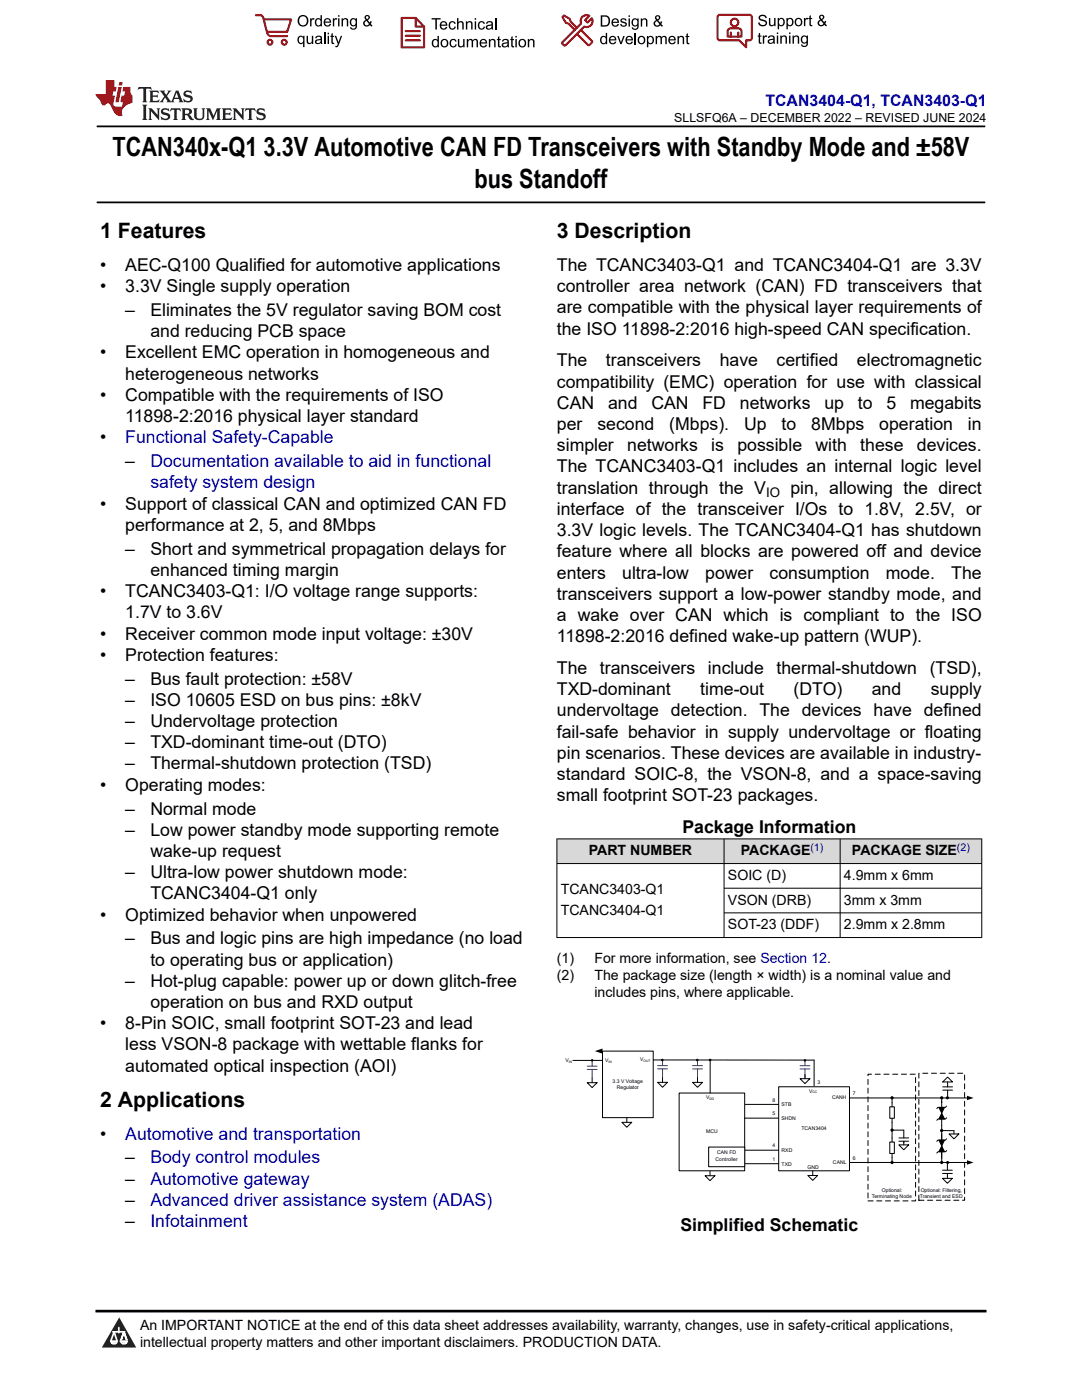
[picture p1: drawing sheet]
<svg xmlns="http://www.w3.org/2000/svg" width="216mm" height="279mm" viewBox="0 0 216 279" stroke-linecap="round" stroke-linejoin="round" font-family="sans-serif">
<path d="M19.3 25.2h177.3M19.3 40.4h177.3" fill="none" stroke="#000" stroke-width=".35"/>
<g fill="#d8d8d8">
<path d="M111.1 167.4h84.8v4.9h-84.8z" fill-rule="evenodd"/>
<path d="M111.2 167.5h33.2v4.8h-33.2z" fill-rule="evenodd"/>
<path d="M144.5 167.5h23.1v4.8h-23.1z" fill-rule="evenodd"/>
<path d="M167.7 167.5h28.1v4.8h-28.1z" fill-rule="evenodd"/>
</g>
<path d="M111.1 167.4h84.9M111.1 172.3h84.9M111.1 167.4v19.8M144.5 167.4v19.8M144.5 177.3h51.5M167.6 167.4v19.8M195.9 167.4v19.8M144.5 182.2h51.5M196 187.1h-84.9M162.4 211.6v5.5" fill="none" stroke="#000" stroke-width=".2"/>
<path d="M155.4 216.9h14.1v16.8h-14.1z" fill-rule="evenodd" fill="#fff"/>
<path d="M114.3 211.6h5.9M130.3 211.5l32.1 .1M155.4 216.9h14.1v16.8h-14.1zM148.5 229.5h6.9M148.5 220.4h6.9M148.5 232.2h6.9" fill="none" stroke="#000" stroke-width=".2"/>
<path d="M120.2 209.8h10.1v13.2h-10.1z" fill-rule="evenodd" fill="#fff"/>
<path d="M120.2 209.8h10.1v13.2h-10.1zM169.6 232h23.4" fill="none" stroke="#000" stroke-width=".2"/>
<path d="M118.7 209.8l1.5-.5v1zM192.9 231.6l1.4 .4-1.4 .4z" fill="#000"/>
<path d="M173.2 214.4h9.5v25.3h-9.5zM183.3 214.2h9.2v25.3h-9.2z" fill="none" stroke="#000" stroke-width=".2" stroke-dasharray="1 .7"/>
<path d="M135.5 218.1h13.1v15.6h-13.1z" fill-rule="evenodd" fill="#fff"/>
<path d="M135.5 218.1h13.1v15.6h-13.1zM169.6 219.1h23.4" fill="none" stroke="#000" stroke-width=".2"/>
<path d="M193 218.7l1.3 .4-1.3 .5z" fill="#000"/>
<path d="M141.4 228.9h7.2v3.9h-7.2z" fill-rule="evenodd" fill="#fff"/>
<g fill="none" stroke="#000" stroke-width=".2">
<path d="M117.2 216.1h1.9l-.9 1zM118 211.6h.2M118.2 215.1v1M131.2 216h2l-1 1zM132 211.5h.2M132.2 215.1v.9M159.6 215.3h2l-1 1zM160.5 211.6h.1M160.6 214.5v.8M178 219.4v.7M141.4 228.9h7.2v3.9h-7.2zM161.2 234.6h2l-1 1z"/>
<path d="M162.2 233.6v1M178 224v1.5h2.3M178 225.8v1.3M178 231v.7"/>
</g>
<path d="M117.2 213.4h1.9M117.2 212.8h1.9M118.2 211.7v1.1M118.2 213.4v1.7M131.2 213.3h2M131.2 212.7h2M132.2 211.6v1.1M132.2 213.3v1.8M159.6 212.7h2M159.6 213.3h2M160.6 211.6v1.1M160.6 213.3v1.7" fill="none" stroke="#105965" stroke-width=".2"/>
<g fill="#000">
<circle cx="118.2" cy="211.6" r=".25"/>
<circle cx="132.2" cy="211.5" r=".25"/>
<circle cx="160.6" cy="211.6" r=".25"/>
<circle cx="178" cy="219.1" r=".33"/>
<circle cx="178" cy="232" r=".33"/>
<circle cx="178" cy="225.5" r=".33"/>
</g>
<path d="M177.5 220.9h1v2.3h-1z" fill-rule="evenodd" fill="#fff"/>
<path d="M177.5 220.9h1v2.3h-1zM178 220.1v.8M178 223.2v.8" fill="none" stroke="#000" stroke-width=".2"/>
<path d="M177.5 227.9h1v2.3h-1z" fill-rule="evenodd" fill="#fff"/>
<g fill="none" stroke="#000" stroke-width=".2">
<path d="M138.2 216h2l-1 1zM139 211.6h.1M139.2 215.1v.9M141.5 211.5h.2v6.6M187.9 219.4v12.3M188.1 217.6h2M188.1 216.9h2M188.9 219.1h.1M189.1 214.9l1 1h-2zM189.1 215.9v1M189.1 217.6v1.5M124.1 224h2l-1 1z"/>
<path d="M125.1 223v1M140.7 234.6h2l-1 1zM141.7 233.7v.9M148.5 223.1h6.9M177.5 227.9h1v2.3h-1zM178 227.1v.8M178 230.2v.8M179.4 228.5h1.9l-1 1zM179.4 227.1h1.9M179.4 227.8h1.9M180.3 225.5v1.6M180.3 227.8v.7"/>
<path d="M187.3 221h1.2l-.6 1.1zM187.3 227.5h1.2l-.6 1.2zM187.9 222.2l.6 1.1h-1.2zM187.9 228.7l.6 1.2h-1.2zM188.1 235.2h1.9l-1 1zM188.1 233.5h1.9M188.1 234.2h1.9M188.2 225.6l2.2 .1v.6M188.9 220.7l-.3 .3h-1.5l-.2 .3M188.9 223.1l-.2 .2h-1.5l-.3 .3M188.9 227.3l-.3 .2h-1.5l-.2 .3M188.9 229.6l-.2 .3h-1.5l-.3 .2"/>
<path d="M189 232v1.5M189 234.2v1M189.1 232h.2M189.4 226.3h1.9l-.9 1z"/>
</g>
<g fill="#000">
<path d="M187.3 221h1.2l-.6 1.1zM187.3 227.5h1.2l-.6 1.2zM187.9 222.2l.6 1.1h-1.2zM187.9 228.7l.6 1.2h-1.2z"/>
<circle cx="139.1" cy="211.6" r=".25"/>
<circle cx="141.7" cy="211.5" r=".25"/>
<circle cx="187.9" cy="219.1" r=".33"/>
<circle cx="189" cy="219.1" r=".3"/>
<circle cx="187.9" cy="225.6" r=".33"/>
<circle cx="187.9" cy="232" r=".33"/>
<circle cx="189.1" cy="232" r=".31"/>
</g>
<path d="M138.2 213.3h2M138.2 212.7h2M139.2 211.6v1.1M139.2 213.3v1.8" fill="none" stroke="#105965" stroke-width=".2"/>
<path d="M0 0h215.9v23.8h-215.9z" fill-rule="evenodd" fill="#fff"/>
<path d="M27.7 17.4l-.2 .6 .5-.3h.6v.1v2.2l-.2 .4h1l-.2-.4v-2.2v-.1h.5l.5 .3-.1-.6zM29.8 18.1l.2 .4v1.5l-.2 .4h1.9l.1-.6a1.08 1.08 0 0 1-1.3 .2v-.7h.6l.4 .2v-.6l-.4 .2h-.6v-.6l.2-.1a1 1 0 0 1 1 .2l-.1-.5zM31.8 18.1l1 1.1-1 1.2h.9l-.2-.2 .4-.7 .5 .7-.2 .2h1.6l-.2-.2 .1-.4h1l.1 .4-.1 .2h.9l-.2-.3-.8-2h-.5l-1 2.2-.8-1.1 .9-1.1h-.8l.2 .2-.5 .7-.3-.7 .1-.2zM35.2 18.5l.4 1h-.8zM36.8 18.2a.65 .65 0 0 0-.2 .7 .65 .65 0 0 0 .6 .5l.7 .2 .1 .2a.79 .79 0 0 1-.7 .4 .79 .79 0 0 1-.7-.5l.1 .7 .2-.1a.93 .93 0 0 0 1.1 .1 .93 .93 0 0 0 .4-1 1.46 1.46 0 0 0-1.2-.6l-.1-.3a1.09 1.09 0 0 1 1.2 .2l-.2-.6-.1 .1-.6-.2zM28.4 20.9l.2 .4v2.3l-.2 .3h1l-.2-.3v-2.3l.2-.4zM29.6 21.6l.2 .4v1.6l-.2 .3h.8l-.3-.3v-1.4l1.7 1.8v-2l.2-.4h-.8l.2 .2 .1 1.1-1.2-1.3zM32.3 21.8a.65 .65 0 0 0-.2 .7 .65 .65 0 0 0 .7 .4l.6 .2 .1 .2a.79 .79 0 0 1-.7 .4 .79 .79 0 0 1-.7-.5l.1 .7 .2-.1a.93 .93 0 0 0 1.1 .1 .93 .93 0 0 0 .4-.9 1.46 1.46 0 0 0-1.2-.6l-.1-.4a1.09 1.09 0 0 1 1.2 .2l-.2-.6-.1 .1-.6-.1zM34.1 21.6l-.1 .7a.63 .63 0 0 1 .7-.4l.1 1.7-.3 .3h1l-.2-.3v-1.7a.66 .66 0 0 1 .8 .4l-.1-.7zM36.2 21.6l.2 .4v1.6l-.2 .3h.9l-.2-.2v-.7h.5l.1 .2a.79 .79 0 0 0 1.2 .6l-1-.9a.61 .61 0 0 0 .6-.6 .61 .61 0 0 0-.5-.6zM36.9 21.9h.2a.47 .47 0 0 1 .5 .1 .47 .47 0 0 1 .1 .5l-.2 .2h-.6zM38.5 21.6l.2 .2a2.27 2.27 0 0 0 .4 2 1.04 1.04 0 0 0 1.7-.7v-1.3l.2-.2h-.8l.2 .4v1.1a.6 .6 0 0 1-.6 .6 .6 .6 0 0 1-.6-.6v-1.1l.3-.4zM41.1 21.6l.2 .4v1.6l-.2 .3h.7l-.2-.3v-1.5l.9 1.9 .8-1.9v1.5l-.2 .3h1l-.3-.3v-1.6l.3-.4h-.8l-.7 1.5-.7-1.5zM44.3 21.6l.2 .4v1.6l-.2 .3h1.9l.1-.5a1.09 1.09 0 0 1-1.3 .1v-.6h.6l.4 .1v-.6l-.4 .2h-.6v-.6l.2-.1a1.01 1.01 0 0 1 1 .3l-.1-.6zM46.4 21.6l.3 .4v1.6l-.3 .3h.8l-.2-.3v-1.4l1.6 1.8v-2l.2-.4h-.7l.2 .2v1.1l-1.2-1.3zM49 21.6l-.1 .7a.63 .63 0 0 1 .8-.4v1.7l-.3 .3h1l-.2-.3v-1.7a.66 .66 0 0 1 .8 .4l-.1-.7zM51.4 21.8a.65 .65 0 0 0-.2 .7 .65 .65 0 0 0 .6 .4l.6 .2 .2 .2a.79 .79 0 0 1-.8 .4 .79 .79 0 0 1-.6-.5l.1 .7 .2-.1a.93 .93 0 0 0 1 .1 .93 .93 0 0 0 .5-.9 1.46 1.46 0 0 0-1.3-.6l-.1-.4a1.09 1.09 0 0 1 1.3 .2l-.2-.6-.2 .1-.5-.1z" fill="#231f20"/>
<path d="M21.1 16v2.8h-2.1l.1 .3 .9 1a.95 .95 0 0 0 .9 .9 .59 .59 0 0 1 .6-.4 .59 .59 0 0 1 .5 .4l.4 .8a1.59 1.59 0 0 0 2.1 1.3 1.61 1.61 0 0 1 1-2.2l1-.4-.1-1.5a1.59 1.59 0 0 1-.4-1.6h-1.4l-.2 .9h.5l-.1 .8h-.5l-.2 1v.2l.4 .1-.2 .9h-.6a.73 .73 0 0 1-1.1-.7l.3-1.5h-.5l.2-.8h.5l.2-.9h-.5v-1.4zM23.6 17.4l-.6 3h.7l.6-3zM23.8 16.4l-.1 .7h.7l.1-.7z" fill="#ed1c24"/>
<g fill="#000">
<path d="M59.4 4.2a1.12 1.12 0 0 1 2.2 0 1.12 1.12 0 0 1-2.2 0zM59.9 3.5a.89 .89 0 0 0-.1 1.1 .89 .89 0 0 0 1.1 .4 .88 .88 0 0 0 .3-1.3 .88 .88 0 0 0-1.3-.2z" fill-rule="evenodd"/>
<path d="M59.5 7.3l.5-.2 .5 .3v-.3h.3v2.3h-.3v-.8a.74 .74 0 0 1-1 0 .74 .74 0 0 1-.1-1zM59.8 7.5a.57 .57 0 0 0-.2 .7 .57 .57 0 0 0 .8 .2 .57 .57 0 0 0 .1-.7 .57 .57 0 0 0-.7-.2z" fill-rule="evenodd"/>
<path d="M61.9 3.6h.2v.3l.2-.2 .3-.1 .2 .1-.1 .3a.36 .36 0 0 0-.5 0 .36 .36 0 0 0 0 .4v.9h-.3z" fill-rule="evenodd"/>
<path d="M61.2 7.1h.3v.9a.41 .41 0 0 0 .4 .6 .41 .41 0 0 0 .3-.6v-.9h.3v1.7h-.2v-.3a.58 .58 0 0 1-.7 .3 .58 .58 0 0 1-.4-.6z" fill-rule="evenodd"/>
<path d="M63 3.8l.5-.2 .5 .2v-.8h.2v2.3h-.2v-.2a.75 .75 0 0 1-1-.1 .75 .75 0 0 1-.1-1zM63.2 4a.57 .57 0 0 0-.1 .7 .57 .57 0 0 0 .8 .2 .57 .57 0 0 0 .1-.7 .57 .57 0 0 0-.8-.2z" fill-rule="evenodd"/>
<path d="M63 7.3a.74 .74 0 0 1 1-.1 .74 .74 0 0 1 .3 .9v.7h-.3v-.2a.57 .57 0 0 1-.8 .2 .57 .57 0 0 1-.2-.8l1-.3a.41 .41 0 0 0-.4-.4 .41 .41 0 0 0-.4 .4l-.3-.1zM63.2 8.2a.35 .35 0 0 0 .2 .5 .35 .35 0 0 0 .5-.3l.1-.4z" fill-rule="evenodd"/>
<path d="M65.4 6.5h.3v.3h-.3zM65.4 7.1h.3v1.7h-.3z" fill-rule="evenodd"/>
<path d="M64.8 3.8a.76 .76 0 0 1 .9-.1 .76 .76 0 0 1 .4 .8h-1.2a.47 .47 0 0 0 .3 .6 .47 .47 0 0 0 .6-.4l.3 .1a.82 .82 0 0 1-1.3 .3 .82 .82 0 0 1 0-1.3zM65 4l-.1 .3h.9l-.3-.4z" fill-rule="evenodd"/>
<path d="M66.4 3.6h.3v.3l.1-.2 .4-.1 .1 .1-.1 .3a.36 .36 0 0 0-.4 0 .36 .36 0 0 0-.1 .4v.9h-.3z" fill-rule="evenodd"/>
<path d="M66.1 6.7l.3-.1v.5h.3v.3h-.3v.9l.1 .2h.2v.3a.41 .41 0 0 1-.4-.1 .41 .41 0 0 1-.2-.4v-.9h-.2v-.3h.2z" fill-rule="evenodd"/>
<path d="M66.8 7.1h.3l.4 1.4 .5-1.4h.3l-.6 1.7a.57 .57 0 0 1-.8 .6v-.3a.37 .37 0 0 0 .5-.3z" fill-rule="evenodd"/>
<path d="M67.5 3h.2v.3h-.2zM67.5 3.6h.2v1.7h-.2z" fill-rule="evenodd"/>
<path d="M68.2 3.6h.2v.3a.58 .58 0 0 1 .7-.3 .58 .58 0 0 1 .4 .7v1h-.3v-1a.4 .4 0 0 0-.4-.5 .4 .4 0 0 0-.4 .6v.9h-.2z" fill-rule="evenodd"/>
<path d="M70 3.8l.5-.2 .5 .2v-.2h.2v1.5a.71 .71 0 0 1-.5 .8 .71 .71 0 0 1-.8-.5h.2a.46 .46 0 0 0 .6 .3 .46 .46 0 0 0 .3-.6 .78 .78 0 0 1-1.1-.2 .78 .78 0 0 1 .1-1.1zM70.2 4a.53 .53 0 0 0-.1 .8 .53 .53 0 0 0 .8 0 .54 .54 0 0 0 0-.7 .54 .54 0 0 0-.7-.1z" fill-rule="evenodd"/>
<path d="M72.9 3.1a.53 .53 0 0 1 .8 .1 .53 .53 0 0 1-.3 .8l.4 .5 .1-.3 .3 .1-.2 .5 .3 .3-.2 .2-.3-.3a.71 .71 0 0 1-1.2 .1 .71 .71 0 0 1 .4-1.1l-.3-.5zM73 3.5a.3 .3 0 0 0 .6 0 .3 .3 0 0 0-.6 0zM72.9 4.3a.45 .45 0 0 0 0 .7 .45 .45 0 0 0 .7-.2l-.5-.6z" fill-rule="evenodd"/>
<path d="M86.1 3.6h1.8v.3h-.7v2h-.3v-2h-.8z" fill-rule="evenodd"/>
<path d="M86.3 8l.5-.2 .5 .2v-.8h.3v2.2h-.3v-.2a.76 .76 0 0 1-1 0 .76 .76 0 0 1-.1-1zM86.6 8.1a.58 .58 0 0 0-.2 .8 .58 .58 0 0 0 .8 .2 .58 .58 0 0 0 .1-.8 .58 .58 0 0 0-.7-.2z" fill-rule="evenodd"/>
<path d="M88.2 7.9a.81 .81 0 0 1 1.1 .2 .81 .81 0 0 1-.2 1.1 .81 .81 0 0 1-1.1-.1l-.1-.8zM88.3 8.1a.57 .57 0 0 0 0 .9 .57 .57 0 0 0 .8 0 .57 .57 0 0 0 0-.8 .57 .57 0 0 0-.8-.1z" fill-rule="evenodd"/>
<path d="M88 4.4a.77 .77 0 0 1 .9-.1 .77 .77 0 0 1 .4 .8h-1.3a.48 .48 0 0 0 .4 .6 .48 .48 0 0 0 .6-.3h.3a.83 .83 0 0 1-1.3 .4 .83 .83 0 0 1 0-1.4zM88.2 4.6l-.2 .3h1l-.3-.4z" fill-rule="evenodd"/>
<path d="M89.7 4.4a.7 .7 0 0 1 1.2 .3l-.2 .1a.45 .45 0 0 0-.6-.3 .45 .45 0 0 0-.3 .6 .45 .45 0 0 0 .3 .6 .45 .45 0 0 0 .6-.4h.3a.76 .76 0 0 1-1.1 .6 .76 .76 0 0 1-.3-1.1z" fill-rule="evenodd"/>
<path d="M89.9 8a.7 .7 0 0 1 1.2 .3h-.3a.45 .45 0 0 0-.5-.3 .45 .45 0 0 0-.3 .6 .45 .45 0 0 0 .3 .6 .45 .45 0 0 0 .6-.4l.2 .1a.76 .76 0 0 1-1 .5 .76 .76 0 0 1-.4-1.1z" fill-rule="evenodd"/>
<path d="M91.2 3.6h.3v.8a.59 .59 0 0 1 .7-.2 .59 .59 0 0 1 .3 .7v1h-.2v-1a.4 .4 0 0 0-.5-.4 .4 .4 0 0 0-.3 .5v.9h-.3z" fill-rule="evenodd"/>
<path d="M91.4 7.8h.2v.9a.41 .41 0 0 0 .5 .5 .41 .41 0 0 0 .3-.5v-.9h.3v1.6h-.3v-.2a.58 .58 0 0 1-.7 .3 .58 .58 0 0 1-.3-.7z" fill-rule="evenodd"/>
<path d="M93 4.2h.2v.3a.59 .59 0 0 1 .7-.3 .59 .59 0 0 1 .4 .7v1h-.3v-1a.41 .41 0 0 0-.4-.5 .41 .41 0 0 0-.4 .6v.9h-.2z" fill-rule="evenodd"/>
<path d="M93.1 7.8h.3v.2a.56 .56 0 0 1 1 0 .54 .54 0 0 1 .6-.2 .54 .54 0 0 1 .4 .5v1.1h-.3v-1a.34 .34 0 0 0-.3-.4 .34 .34 0 0 0-.4 .3v1.1h-.3v-1a.38 .38 0 0 0-.5-.4 .38 .38 0 0 0-.2 .6v.8h-.3z" fill-rule="evenodd"/>
<path d="M94.7 3.6h.3v.3h-.3zM94.7 4.2h.3v1.7h-.3z" fill-rule="evenodd"/>
<path d="M95.5 4.4a.7 .7 0 0 1 1.3 .3l-.3 .1a.45 .45 0 0 0-.6-.3 .45 .45 0 0 0-.3 .6 .45 .45 0 0 0 .3 .6 .45 .45 0 0 0 .6-.4h.3a.76 .76 0 0 1-1.1 .6 .76 .76 0 0 1-.3-1.1z" fill-rule="evenodd"/>
<path d="M95.9 8a.77 .77 0 0 1 .9-.2 .77 .77 0 0 1 .4 .9h-1.2a.48 .48 0 0 0 .3 .5 .48 .48 0 0 0 .6-.3h.3a.83 .83 0 0 1-1.3 .4 .83 .83 0 0 1 0-1.3zM96.1 8.1l-.1 .4h.9l-.2-.5z" fill-rule="evenodd"/>
<path d="M97.5 7.8h.3v.2a.59 .59 0 0 1 .7-.2 .59 .59 0 0 1 .4 .6v1h-.3v-1a.41 .41 0 0 0-.5-.4 .41 .41 0 0 0-.3 .5v.9h-.3z" fill-rule="evenodd"/>
<path d="M97.1 4.4a.74 .74 0 0 1 1-.1 .74 .74 0 0 1 .3 .9v.7h-.3v-.2a.59 .59 0 0 1-.8 .2 .59 .59 0 0 1-.3-.8l1.1-.3a.42 .42 0 0 0-.4-.4 .42 .42 0 0 0-.5 .4l-.2-.1zM97.3 5.3a.36 .36 0 0 0 .2 .5 .36 .36 0 0 0 .5-.2l.1-.5z" fill-rule="evenodd"/>
<path d="M99.4 7.4l.2-.2v.6h.3v.2h-.3v1l.1 .2h.2l.1 .2a.41 .41 0 0 1-.5 0 .41 .41 0 0 1-.1-.4v-1h-.2v-.2h.2z" fill-rule="evenodd"/>
<path d="M100.3 8a.74 .74 0 0 1 .9-.2 .74 .74 0 0 1 .3 .9l.1 .7h-.3v-.2a.59 .59 0 0 1-.8 .3 .59 .59 0 0 1-.3-.8l1-.3a.42 .42 0 0 0-.3-.4 .42 .42 0 0 0-.5 .3h-.3zM100.5 8.8a.36 .36 0 0 0 .1 .5 .36 .36 0 0 0 .5-.2l.2-.5z" fill-rule="evenodd"/>
<path d="M102 7.4l.3-.2v.6h.3v.2h-.3v1l.1 .2h.2v.2a.41 .41 0 0 1-.5 0 .41 .41 0 0 1-.1-.4v-1h-.2v-.2h.2z" fill-rule="evenodd"/>
<path d="M102.8 7.2h.3v.3h-.3zM102.8 7.8h.3v1.6h-.3z" fill-rule="evenodd"/>
<path d="M103.7 7.9a.81 .81 0 0 1 1.1 .2 .81 .81 0 0 1-.1 1.1 .81 .81 0 0 1-1.2-.1v-.8zM103.9 8.1a.57 .57 0 0 0-.1 .9 .57 .57 0 0 0 .8 0 .57 .57 0 0 0 0-.8 .57 .57 0 0 0-.7-.1z" fill-rule="evenodd"/>
<path d="M105.3 7.8h.3v.2a.59 .59 0 0 1 .7-.2 .59 .59 0 0 1 .4 .6v1h-.3v-1a.41 .41 0 0 0-.5-.4 .41 .41 0 0 0-.3 .5v.9h-.3z" fill-rule="evenodd"/>
<path d="M119.9 3.1h.7a1.12 1.12 0 0 1 1.1 1.1 1.12 1.12 0 0 1-1 1.1h-.8zM120.2 3.3v1.7h.4a.86 .86 0 0 0 .8-.8 .86 .86 0 0 0-.8-.9z" fill-rule="evenodd"/>
<path d="M119.9 7.4l.5-.3 .5 .3v-.8h.2v2.2h-.2v-.2a.75 .75 0 0 1-1 0 .75 .75 0 0 1-.1-1zM120.1 7.5a.57 .57 0 0 0-.1 .8 .57 .57 0 0 0 .8 .2 .57 .57 0 0 0 .1-.8 .57 .57 0 0 0-.8-.2z" fill-rule="evenodd"/>
<path d="M121.7 7.4a.76 .76 0 0 1 .9-.2 .76 .76 0 0 1 .4 .9h-1.2a.47 .47 0 0 0 .3 .5 .47 .47 0 0 0 .6-.3h.3a.82 .82 0 0 1-1.3 .4 .82 .82 0 0 1 0-1.3zM121.9 7.5l-.1 .3h.9l-.3-.4z" fill-rule="evenodd"/>
<path d="M122.2 3.9a.76 .76 0 0 1 .9-.2 .76 .76 0 0 1 .4 .9h-1.2a.47 .47 0 0 0 .4 .5 .47 .47 0 0 0 .5-.3h.3a.82 .82 0 0 1-1.3 .4 .82 .82 0 0 1 0-1.3zM122.5 4l-.2 .3h.9l-.2-.4z" fill-rule="evenodd"/>
<path d="M123.9 3.8a.71 .71 0 0 1 1.1 .3h-.2a.32 .32 0 0 0-.4-.3 .32 .32 0 0 0-.3 .4h.1a.75 .75 0 0 1 .9 .8 .72 .72 0 0 1-.7 .3 .72 .72 0 0 1-.7-.5h.3a.36 .36 0 0 0 .4 .4 .36 .36 0 0 0 .3-.5 .8 .8 0 0 1-.9-.7z" fill-rule="evenodd"/>
<path d="M123.2 7.2h.3l.4 1.3 .5-1.3h.3l-.7 1.6h-.2z" fill-rule="evenodd"/>
<path d="M125.4 3.1h.3v.3h-.3zM125.4 3.7h.3v1.6h-.3z" fill-rule="evenodd"/>
<path d="M125 7.4a.76 .76 0 0 1 .9-.2 .76 .76 0 0 1 .4 .9h-1.2a.47 .47 0 0 0 .3 .5 .47 .47 0 0 0 .6-.3h.3a.82 .82 0 0 1-1.3 .4 .82 .82 0 0 1 0-1.3zM125.2 7.5l-.1 .3h.9l-.2-.4z" fill-rule="evenodd"/>
<path d="M126.2 3.9l.5-.3 .5 .3v-.2h.2v1.4a.71 .71 0 0 1-.5 .8 .71 .71 0 0 1-.8-.5l.2 .1a.46 .46 0 0 0 .6 .2 .46 .46 0 0 0 .3-.6 .78 .78 0 0 1-1.1-.1 .78 .78 0 0 1 .1-1.1zM126.4 4a.53 .53 0 0 0-.1 .8 .53 .53 0 0 0 .8 0 .54 .54 0 0 0 0-.7 .54 .54 0 0 0-.7-.1z" fill-rule="evenodd"/>
<path d="M127.5 7.3a.8 .8 0 0 1 1.1 .2 .8 .8 0 0 1-.1 1.1 .8 .8 0 0 1-1.2-.1v-.8zM127.7 7.5a.56 .56 0 0 0-.1 .9 .56 .56 0 0 0 .8-.1 .56 .56 0 0 0 0-.7 .56 .56 0 0 0-.7-.1z" fill-rule="evenodd"/>
<path d="M127.9 3.7h.2v.2a.58 .58 0 0 1 .7-.2 .58 .58 0 0 1 .4 .6v1h-.3v-1a.4 .4 0 0 0-.4-.4 .4 .4 0 0 0-.4 .5v.9h-.2z" fill-rule="evenodd"/>
<path d="M129.1 7.2h.2v.2a.72 .72 0 0 1 1-.1 .72 .72 0 0 1 .2 1 .64 .64 0 0 1-.5 .5 .64 .64 0 0 1-.6-.2v.8h-.3zM129.5 7.5a.56 .56 0 0 0-.2 .8 .56 .56 0 0 0 .8 .2 .56 .56 0 0 0 .1-.8 .56 .56 0 0 0-.7-.2z" fill-rule="evenodd"/>
<path d="M130.8 7.2h.3v.2a.55 .55 0 0 1 .9 0 .53 .53 0 0 1 .6-.3 .53 .53 0 0 1 .4 .6v1.1h-.2v-1a.34 .34 0 0 0-.3-.4 .34 .34 0 0 0-.4 .3v1.1h-.3v-1a.37 .37 0 0 0-.5-.4 .37 .37 0 0 0-.2 .6v.8h-.3z" fill-rule="evenodd"/>
<path d="M130.8 3.2a.53 .53 0 0 1 .9 .1 .53 .53 0 0 1-.4 .8l.4 .5 .2-.4 .2 .1-.2 .5 .4 .3-.2 .3-.3-.4a.71 .71 0 0 1-1.2 .1 .71 .71 0 0 1 .3-1.1l-.2-.5zM130.9 3.6a.3 .3 0 0 0 .6 0 .3 .3 0 0 0-.6 0zM130.9 4.3a.45 .45 0 0 0 0 .7 .45 .45 0 0 0 .7-.2l-.5-.6z" fill-rule="evenodd"/>
<path d="M133.6 7.4a.76 .76 0 0 1 .9-.2 .76 .76 0 0 1 .3 .9h-1.2a.47 .47 0 0 0 .4 .5 .47 .47 0 0 0 .6-.3h.2a.82 .82 0 0 1-1.2 .4 .82 .82 0 0 1 0-1.3zM133.8 7.5l-.2 .3h1l-.3-.4z" fill-rule="evenodd"/>
<path d="M135.2 7.2h.2v.2a.58 .58 0 0 1 .7-.2 .58 .58 0 0 1 .4 .6v1h-.3v-1a.4 .4 0 0 0-.4-.4 .4 .4 0 0 0-.3 .5v.9h-.3z" fill-rule="evenodd"/>
<path d="M137 6.8l.3-.2v.6h.2v.2h-.2v1v.2h.2l.1 .2a.41 .41 0 0 1-.5 0 .41 .41 0 0 1-.1-.5v-.9h-.2v-.2h.2z" fill-rule="evenodd"/>
<path d="M151.6 3.1a.88 .88 0 0 1 1.4 .5h-.3a.49 .49 0 0 0-.5-.5 .49 .49 0 0 0-.5 .6l.1 .1a1.06 1.06 0 0 1 1.2 1 .95 .95 0 0 1-.9 .4 .95 .95 0 0 1-.8-.7h.3a.58 .58 0 0 0 .6 .5 .58 .58 0 0 0 .5-.6l-.2-.1a.95 .95 0 0 1-1.1-.9z" fill-rule="evenodd"/>
<path d="M151.4 6.7l.3-.2v.6h.2v.2h-.2v1v.2h.2l.1 .2a.41 .41 0 0 1-.5 0 .41 .41 0 0 1-.1-.5v-.9h-.2v-.2h.2z" fill-rule="evenodd"/>
<path d="M152.2 7.1h.3v.2l.1-.2h.4h.1l-.1 .3a.36 .36 0 0 0-.4 0 .36 .36 0 0 0-.1 .5v.8h-.3z" fill-rule="evenodd"/>
<path d="M153.3 7.3a.74 .74 0 0 1 1-.2 .74 .74 0 0 1 .3 .9l.1 .7h-.3l-.1-.2a.57 .57 0 0 1-.8 .3 .57 .57 0 0 1-.1-.9l.9-.2a.41 .41 0 0 0-.4-.4 .41 .41 0 0 0-.4 .3h-.3zM153.5 8.1a.35 .35 0 0 0 .2 .5 .35 .35 0 0 0 .5-.2l.1-.5z" fill-rule="evenodd"/>
<path d="M153.4 3.6h.3v.9a.41 .41 0 0 0 .4 .5 .41 .41 0 0 0 .4-.5v-.9h.2v1.6h-.2v-.2a.58 .58 0 0 1-.7 .2 .58 .58 0 0 1-.4-.6z" fill-rule="evenodd"/>
<path d="M155 6.5h.3v.3h-.3zM155 7.1h.3v1.6h-.3z" fill-rule="evenodd"/>
<path d="M155.2 3.6h.2v.2a.72 .72 0 0 1 1-.1 .72 .72 0 0 1 .2 1 .64 .64 0 0 1-.5 .5 .64 .64 0 0 1-.6-.2v.8h-.3zM155.6 3.9a.56 .56 0 0 0-.2 .8 .56 .56 0 0 0 .8 .2 .56 .56 0 0 0 .1-.8 .56 .56 0 0 0-.7-.2z" fill-rule="evenodd"/>
<path d="M155.7 7.1h.3v.2a.58 .58 0 0 1 .7-.2 .58 .58 0 0 1 .3 .6v1h-.3v-1a.4 .4 0 0 0-.4-.4 .4 .4 0 0 0-.3 .5v.9h-.3z" fill-rule="evenodd"/>
<path d="M156.9 3.6h.3v.2a.72 .72 0 0 1 .9-.1 .72 .72 0 0 1 .2 1 .64 .64 0 0 1-.4 .5 .64 .64 0 0 1-.7-.2v.8h-.3zM157.3 3.9a.56 .56 0 0 0-.1 .8 .56 .56 0 0 0 .7 .2 .56 .56 0 0 0 .2-.8 .56 .56 0 0 0-.8-.2z" fill-rule="evenodd"/>
<path d="M157.4 6.5h.3v.3h-.3zM157.4 7.1h.3v1.6h-.3z" fill-rule="evenodd"/>
<path d="M158.1 7.1h.3v.2a.58 .58 0 0 1 .7-.2 .58 .58 0 0 1 .4 .6v1h-.3v-1a.4 .4 0 0 0-.5-.4 .4 .4 0 0 0-.3 .5v.9h-.3z" fill-rule="evenodd"/>
<path d="M158.8 3.7a.8 .8 0 0 1 1.1 .2 .8 .8 0 0 1-.1 1.1 .8 .8 0 0 1-1.1-.1l-.1-.8zM159 3.9a.56 .56 0 0 0-.1 .9 .56 .56 0 0 0 .9 0 .56 .56 0 0 0-.1-.8 .56 .56 0 0 0-.7-.1z" fill-rule="evenodd"/>
<path d="M160 7.3l.5-.2 .5 .2v-.2h.2v1.4a.71 .71 0 0 1-.5 .9 .71 .71 0 0 1-.9-.5h.3a.46 .46 0 0 0 .6 .2 .46 .46 0 0 0 .2-.6 .78 .78 0 0 1-1-.1 .78 .78 0 0 1 .1-1.1zM160.2 7.4a.53 .53 0 0 0-.1 .8 .53 .53 0 0 0 .8 0 .54 .54 0 0 0 0-.7 .54 .54 0 0 0-.7-.1z" fill-rule="evenodd"/>
<path d="M160.4 3.6h.3v.2l.1-.2h.4h.1l-.1 .3a.36 .36 0 0 0-.4 0 .36 .36 0 0 0-.1 .5v.8h-.3z" fill-rule="evenodd"/>
<path d="M161.5 3.2l.3-.2v.6h.3v.2h-.3v1v.2h.3v.2a.41 .41 0 0 1-.5 0 .41 .41 0 0 1-.1-.5v-.9h-.2v-.2h.2z" fill-rule="evenodd"/>
<path d="M163.6 3.1a.53 .53 0 0 1 .8 .1 .53 .53 0 0 1-.3 .8l.4 .5 .1-.3h.3l-.2 .5 .3 .3-.2 .3-.3-.3a.71 .71 0 0 1-1.2 .1 .71 .71 0 0 1 .4-1.2l-.3-.5zM163.7 3.5a.3 .3 0 0 0 .5 0 .3 .3 0 0 0-.5 0zM163.6 4.2a.45 .45 0 0 0 0 .8 .45 .45 0 0 0 .7-.3l-.5-.6z" fill-rule="evenodd"/>
</g>
<path d="M64.8 6.5v2.3M98.9 3.6v2.3M126.8 6.6v2.2" fill="none" stroke="#000" stroke-width=".28"/>
<g fill="none" stroke="#de0000" stroke-width=".42">
<path d="M51.1 3l1 .1a1.4 1.4 0 0 1 .6 1.2l.7 2.5a.95 .95 0 0 0 1.1 .4h2.8M52.7 3.9h5.4l-.8 2.4h-4M80.1 3.6h2.8v1.7h1.7v4.2h-4.5zM81 7.1h2.8M81 6.2h2.8M81 8.1h2.8M82.9 3.6l1.7 1.7M115.1 5.5l-1.3-1.2-.1-.5-1.2-.7-.3 .3 .7 1.1 .5 .2 1.3 1.3M115.9 6l2.2 2.2v.3l-.5 .5h-.3l-2.2-2.2zM115.9 6l.7-.7a1.19 1.19 0 0 0 1.3-.3 1.19 1.19 0 0 0 .2-1.4l-.9 .9-.4-.5 .8-.8a1.19 1.19 0 0 0-1.4 .1 1.19 1.19 0 0 0-.2 1.4l-3.8 3.7v.3l.3 .3h.3l2.3-2.2M143.2 3.2l.4-.2h6l.4 .2v4.4l-.2 .4-.9 .1v1.3l-1.4-1.3h-3.9l-.4-.3zM145.4 5.8l.4-.1h1.6a.61 .61 0 0 1 .6 .6v1h-2.8v-1z"/>
<path d="M145.8 6.5v.8M147.3 6.5v.8"/>
<circle cx="53.9" cy="8.4" r=".49"/>
<circle cx="56.7" cy="8.4" r=".49"/>
<circle cx="146.6" cy="4.5" r=".75"/>
</g>
<path d="M0 261.4h215.9v18h-215.9z" fill-rule="evenodd" fill="#fff"/>
<path d="M23.8 262.9l3.4 6h-6.9z" fill="#231f20"/>
<path d="M22.1 267.7h1.3l-.4 .5h-.3a.55 .55 0 0 1-.6-.5z" fill-rule="evenodd" fill="#fff"/>
<path d="M22.1 267.7h1.3l-.4 .5h-.3a.55 .55 0 0 1-.6-.5z" fill="none" stroke="#231f20" stroke-width=".34"/>
<path d="M22.1 267.7h1.3l-.4 .5h-.5zM22.6 265.8h.1M22.6 265.8h2.3zM23.7 265.9h.1M23.7 264.9v1zM24 267.7h.1" fill="none" stroke="#fff" stroke-width=".34"/>
<path d="M24.7 265.8l-.7 1.9z" fill="#fff"/>
<path d="M24.7 265.8l-.7 1.9z" fill="none" stroke="#fff" stroke-width=".34"/>
<path d="M24.7 265.8l.7 1.9z" fill="#fff"/>
<path d="M22.8 265.8l-.7 1.9zM22.8 265.8l.6 1.9zM24.7 265.8l.7 1.9zM25.3 267.7h.1" fill="none" stroke="#fff" stroke-width=".34"/>
<path d="M24.1 267.7h1.3a.65 .65 0 0 1-.6 .5 .65 .65 0 0 1-.7-.5z" fill-rule="evenodd" fill="#fff"/>
<path d="M24.1 267.7h1.3a.65 .65 0 0 1-.6 .5 .65 .65 0 0 1-.7-.5z" fill="none" stroke="#231f20" stroke-width=".34"/>
<path d="M24 267.7h.1M24.1 267.7h1.3l-.4 .5h-.5z" fill="none" stroke="#fff" stroke-width=".34"/>
<path d="M19 261.7h177.8" fill="none" stroke="#000" stroke-width=".53"/>
<g font-size="5.3">
<text x="22.5" y="31.2">TCAN340x-Q1 3.3V Automotive CAN FD Transceivers with Standby Mode and ±58V</text>
<text x="94.7" y="37.5">bus Standoff</text>
</g>
<g font-size="4.2">
<text x="20" y="47.5">1 Features</text>
<text x="111.1" y="47.5">3 Description</text>
<text x="20" y="220.9">2 Applications</text>
</g>
<g font-size="3.5">
<text x="20" y="54.1">•</text>
<text x="20" y="58.3">•</text>
<text x="25" y="54.1">AEC-Q100 Qualified for automotive applications</text>
<text x="25" y="58.3">3.3V Single supply operation</text>
<text x="111.1" y="58.3">controller area network (CAN) FD transceivers that</text>
<text x="111.1" y="54.1">The TCANC3403-Q1 and TCANC3404-Q1 are 3.3V</text>
<text x="25" y="63.1">–</text>
<text x="30" y="63.1">Eliminates the 5V regulator saving BOM cost</text>
<text x="111.1" y="62.5">are compatible with the physical layer requirements of</text>
<text x="20" y="71.5">•</text>
<text x="25" y="71.5">Excellent EMC operation in homogeneous and</text>
<text x="30" y="67.3">and reducing PCB space</text>
<text x="111.1" y="66.8">the ISO 11898-2:2016 high-speed CAN specification.</text>
<text x="25" y="75.8">heterogeneous networks</text>
<text x="111.1" y="73.1">The</text>
<text x="111.1" y="77.4">compatibility (EMC) operation for use with classical</text>
<text x="120.9" y="73.1">transceivers</text>
<text x="143.6" y="73.1">have</text>
<text x="154.9" y="73.1">certified</text>
<text x="171" y="73.1">electromagnetic</text>
<text x="20" y="80">•</text>
<text x="25" y="80">Compatible with the requirements of ISO</text>
<text x="111.1" y="81.6">CAN</text>
<text x="121.3" y="81.6">and</text>
<text x="130" y="81.6">CAN</text>
<text x="140.2" y="81.6">FD</text>
<text x="147.6" y="81.6">networks</text>
<text x="164.5" y="81.6">up</text>
<text x="171.2" y="81.6">to</text>
<text x="176.9" y="81.6">5</text>
<text x="181.6" y="81.6">megabits</text>
<text x="20" y="88.5">•</text>
<text x="25" y="84.2">11898-2:2016 physical layer standard</text>
<text x="111.1" y="85.8">per</text>
<text x="119.2" y="85.8">second</text>
<text x="133.6" y="85.8">(Mbps).</text>
<text x="148.5" y="85.8">Up</text>
<text x="156" y="85.8">to</text>
<text x="161.9" y="85.8">8Mbps</text>
<text x="175.5" y="85.8">operation</text>
<text x="193.1" y="85.8">in</text>
<text x="25" y="93.2">–</text>
<text x="111.1" y="94.3">The TCANC3403-Q1 includes an internal logic level</text>
<text x="111.1" y="90.1">simpler</text>
<text x="125.2" y="90.1">networks</text>
<text x="141.9" y="90.1">is</text>
<text x="147.1" y="90.1">possible</text>
<text x="162.7" y="90.1">with</text>
<text x="171.7" y="90.1">these</text>
<text x="183" y="90.1">devices.</text>
<text x="20" y="101.7">•</text>
<text x="25" y="101.7">Support of classical CAN and optimized CAN FD</text>
<text x="111.1" y="98.5">translation through the V</text>
<text x="157.7" y="98.5">pin, allowing the direct</text>
<text x="25" y="105.9">performance at 2, 5, and 8Mbps</text>
<text x="111.1" y="107">3.3V logic levels. The TCANC3404-Q1 has shutdown</text>
<text x="111.1" y="102.8">interface of the transceiver I/Os to 1.8V, 2.5V, or</text>
<text x="25" y="110.7">–</text>
<text x="30" y="110.7">Short and symmetrical propagation delays for</text>
<text x="111.1" y="111.2">feature where all blocks are powered off and device</text>
<text x="20" y="119.2">•</text>
<text x="25" y="119.2">TCANC3403-Q1: I/O voltage range supports:</text>
<text x="30" y="114.9">enhanced timing margin</text>
<text x="111.1" y="115.5">enters</text>
<text x="111.1" y="119.7">transceivers support a low-power standby mode, and</text>
<text x="124.2" y="115.5">ultra-low</text>
<text x="140.7" y="115.5">power</text>
<text x="153.5" y="115.5">consumption</text>
<text x="176.8" y="115.5">mode.</text>
<text x="189.8" y="115.5">The</text>
<text x="25" y="123.4">1.7V to 3.6V</text>
<text x="111.1" y="123.9">a wake over CAN which is compliant to the ISO</text>
<text x="20" y="127.6">•</text>
<text x="20" y="131.9">•</text>
<text x="25" y="127.6">Receiver common mode input voltage: ±30V</text>
<text x="25" y="131.9">Protection features:</text>
<text x="111.1" y="128.2">11898-2:2016 defined wake-up pattern (WUP).</text>
<text x="25" y="136.6">–</text>
<text x="30" y="136.6">Bus fault protection: ±58V</text>
<text x="111.1" y="134.5">The</text>
<text x="119.7" y="134.5">transceivers</text>
<text x="141.3" y="134.5">include</text>
<text x="155" y="134.5">thermal-shutdown</text>
<text x="185.5" y="134.5">(TSD),</text>
<text x="25" y="140.9">–</text>
<text x="30" y="140.9">ISO 10605 ESD on bus pins: ±8kV</text>
<text x="111.1" y="138.7">TXD-dominant</text>
<text x="111.1" y="143">undervoltage detection. The devices have defined</text>
<text x="139.7" y="138.7">time-out</text>
<text x="158.3" y="138.7">(DTO)</text>
<text x="173.9" y="138.7">and</text>
<text x="185.7" y="138.7">supply</text>
<text x="25" y="145.1">–</text>
<text x="25" y="149.3">–</text>
<text x="30" y="145.1">Undervoltage protection</text>
<text x="30" y="149.3">TXD-dominant time-out (DTO)</text>
<text x="111.1" y="147.2">fail-safe behavior in supply undervoltage or floating</text>
<text x="25" y="153.6">–</text>
<text x="30" y="153.6">Thermal-shutdown protection (TSD)</text>
<text x="111.1" y="151.4">pin scenarios. These devices are available in industry-</text>
<text x="111.1" y="155.7">standard SOIC-8, the VSON-8, and a space-saving</text>
<text x="20" y="157.8">•</text>
<text x="25" y="157.8">Operating modes:</text>
<text x="111.1" y="159.9">small footprint SOT-23 packages.</text>
<text x="25" y="162.6">–</text>
<text x="25" y="166.8">–</text>
<text x="30" y="162.6">Normal mode</text>
<text x="30" y="166.8">Low power standby mode supporting remote</text>
<text x="136.2" y="166.3">Package Information</text>
<text x="30" y="171">wake-up request</text>
<text x="25" y="175.3">–</text>
<text x="30" y="175.3">Ultra-low power shutdown mode:</text>
<text x="30" y="179.5">TCANC3404-Q1 only</text>
<text x="20" y="183.7">•</text>
<text x="25" y="183.7">Optimized behavior when unpowered</text>
<text x="25" y="188.5">–</text>
<text x="30" y="188.5">Bus and logic pins are high impedance (no load</text>
<text x="25" y="196.9">–</text>
<text x="30" y="192.7">to operating bus or application)</text>
<text x="30" y="196.9">Hot-plug capable: power up or down glitch-free</text>
<text x="30" y="201.2">operation on bus and RXD output</text>
<text x="20" y="205.4">•</text>
<text x="25" y="205.4">8-Pin SOIC, small footprint SOT-23 and lead</text>
<text x="25" y="209.6">less VSON-8 package with wettable flanks for</text>
<text x="25" y="213.9">automated optical inspection (AOI)</text>
<text x="20" y="227.4">•</text>
<text x="25" y="232.2">–</text>
<text x="25" y="236.4">–</text>
<text x="25" y="240.7">–</text>
<text x="25" y="244.9">–</text>
<text x="135.8" y="245.7">Simplified Schematic</text>
</g>
<g font-size="3.5" fill="#00f">
<text x="25" y="88.5">Functional Safety-Capable</text>
<text x="30" y="93.2">Documentation available to aid in functional</text>
<text x="30" y="97.5">safety system design</text>
<text x="25" y="227.4">Automotive and transportation</text>
<text x="30" y="232.2">Body control modules</text>
<text x="30" y="236.4">Automotive gateway</text>
<text x="30" y="240.7">Advanced driver assistance system (ADAS)</text>
<text x="30" y="244.9">Infotainment</text>
</g>
<text font-size="3.2" fill="#00f" x="152.7" y="21.1">TCAN3404-Q1, TCAN3403-Q1</text>
<g font-size="2.8">
<text x="117.5" y="170.7">PART NUMBER</text>
<text x="147.8" y="170.7">PACKAGE</text>
<text x="170" y="170.7">PACKAGE SIZE</text>
<text x="111.9" y="178.4">TCANC3403-Q1</text>
<text x="145.2" y="175.6">SOIC (D)</text>
<text x="168.4" y="175.6">4.9mm x 6mm</text>
<text x="111.9" y="182.7">TCANC3404-Q1</text>
<text x="145.2" y="180.5">VSON (DRB)</text>
<text x="145.2" y="185.5">SOT-23 (DDF)</text>
<text x="168.4" y="180.5">3mm x 3mm</text>
<text x="168.4" y="185.5">2.9mm x 2.8mm</text>
<text x="111.1" y="192.3">(1)</text>
<text x="111.1" y="195.6">(2)</text>
<text x="118.6" y="192.3">For more information, see Section 12.</text>
<text x="118.6" y="195.6">The package size (length × width) is a nominal value and</text>
<text x="118.6" y="199">includes pins, where applicable.</text>
<text x="27.9" y="265.5">An IMPORTANT NOTICE at the end of this data sheet addresses availability, warranty, changes, use in safety-critical applications,</text>
<text x="27.9" y="268.9">intellectual property matters and other important disclaimers. PRODUCTION DATA.</text>
</g>
<text font-size="2.6" x="152.8" y="99.2">IO</text>
<text font-size="2.5" x="134.5" y="24.3">SLLSFQ6A – DECEMBER 2022 – REVISED JUNE 2024</text>
<g font-size="2.1" fill="#00f">
<text x="161.7" y="169.8">(1)</text>
<text x="191" y="169.8">(2)</text>
</g>
<g font-size="1">
<text x="112.9" y="212">V</text>
<text x="120.8" y="211.9">V</text>
<text x="127.7" y="211.8">V</text>
<text x="122.2" y="216.1">3.3 V Voltage</text>
<text x="123.1" y="217.3">Regulator</text>
<text x="140.9" y="219.3">V</text>
<text x="154.1" y="219.9">8</text>
<text x="156" y="220.8">STB</text>
<text x="161.4" y="218.1">V</text>
<text x="163.1" y="216.3">3</text>
<text x="166" y="219.4">CANH</text>
<text x="170.1" y="218.5">7</text>
<text x="140.9" y="226.2">MCU</text>
<text x="154.1" y="222.6">5</text>
<text x="156" y="223.5">SHDN</text>
<text x="159.9" y="225.6">TCAN3404</text>
<text x="142.8" y="231.6">Controller</text>
<text x="143.1" y="230.4">CAN FD</text>
<text x="145.9" y="229.9">RXD</text>
<text x="146" y="232.5">TXD</text>
<text x="154.1" y="229">4</text>
<text x="154.1" y="231.7">1</text>
<text x="156" y="229.9">RXD</text>
<text x="156" y="232.6">TXD</text>
<text x="161.1" y="233.3">GND</text>
<text x="166.2" y="232.3">CANL</text>
<text x="170.2" y="231.4">6</text>
<text x="174" y="239.1">Terminating Node</text>
<text x="176" y="237.9">Optional:</text>
<text x="183.5" y="239.1">Transient and ESD</text>
<text x="183.7" y="237.9">Optional: Filtering,</text>
</g>
<g font-size=".7">
<text x="113.5" y="212.1">IN</text>
<text x="121.4" y="212.1">IN</text>
<text x="128.4" y="212">OUT</text>
<text x="141.6" y="219.5">DD</text>
<text x="162.1" y="218.2">CC</text>
</g>
</svg>
